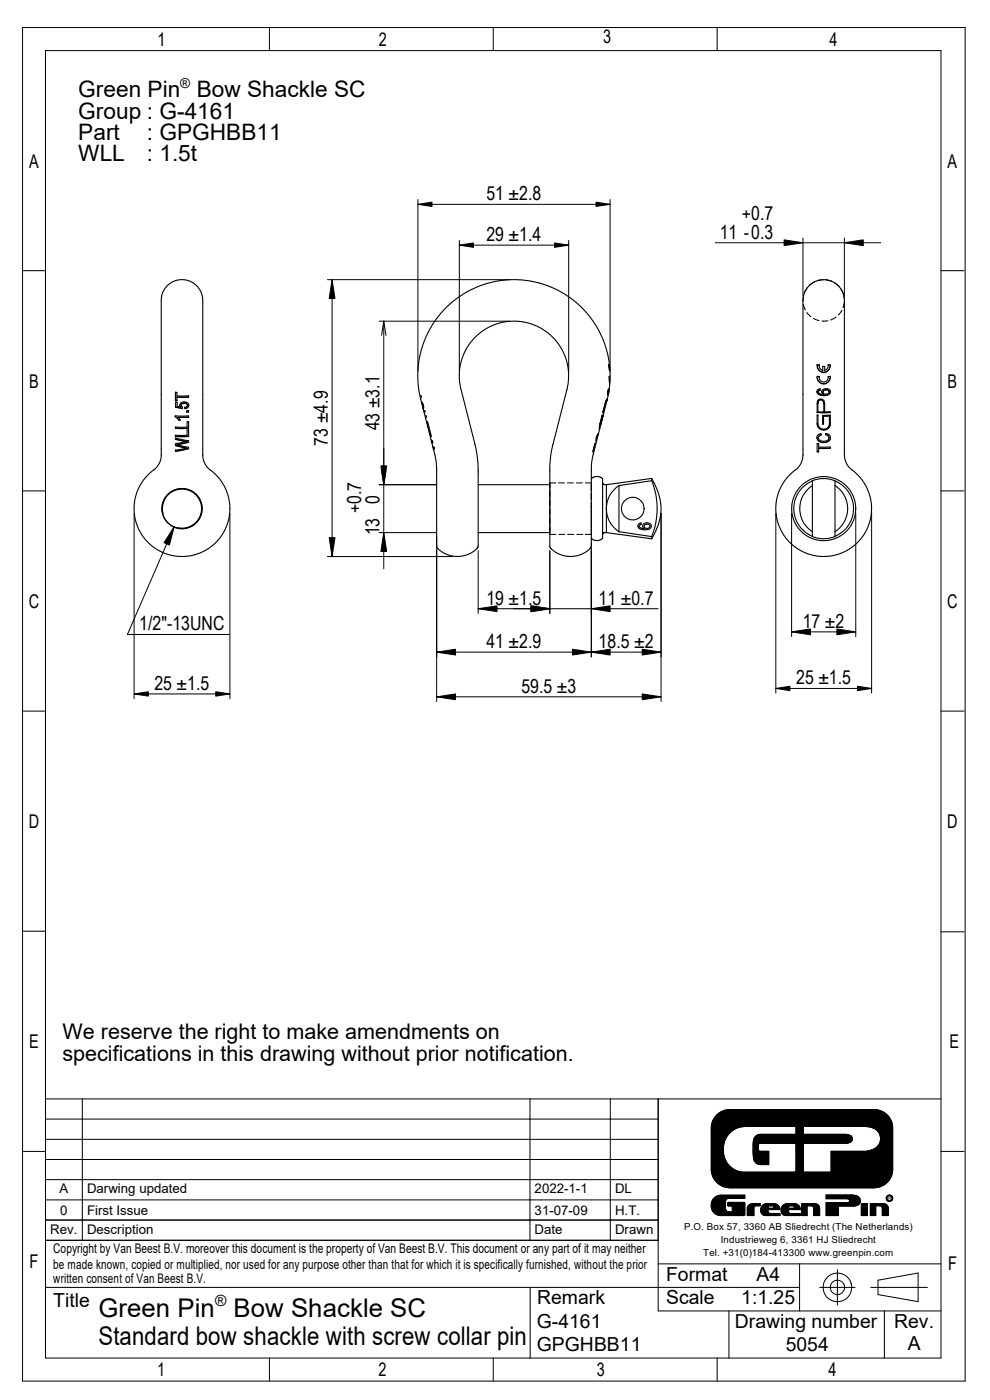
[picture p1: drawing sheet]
<svg xmlns="http://www.w3.org/2000/svg" width="210mm" height="297mm" viewBox="0 0 210 297" stroke-linecap="round" stroke-linejoin="round" font-family="sans-serif">
<g fill="none" stroke="#000" stroke-width=".21">
<path d="M4.8 5.8h199.9v287.2h-199.9zM9.7 10.7h189.9v277.4h-189.9zM57.1 5.8v4.9M104.6 5.8v4.9M152.1 5.8v4.9M4.8 57.4h4.9M69.4 59.3h38.6M70.4 59.3v58.8M88.6 43.3h40.8M88.6 42.3v36.4M97.4 52h23.2M97.4 51v27.7"/>
<path d="M120.6 51v27.7M129.4 42.3v36.4M151.7 51.5h35.1M170.3 50.5v12.2M172.8 59.8l-1.1 .7M174.6 59.3l-1.2 .3M175.2 59.4l1.2 .3M176.4 59.7h.1M177 60l1 .8M179.1 50.5v12.2M199.6 57.4h4.9M80.4 68.1h27.6"/>
<path d="M81.4 68.1v52.6M81.4 68.1l.5 3M81.4 68.1l-.5 3M170.4 64.6l.4 1.1M170.5 62.7l-.2 1.2M171.2 66.3l.8 .9M171.3 61l-.7 1.1M172.6 67.5l1.1 .5M175.6 68l-1.3 .1M177.3 67.2l-1.1 .7M178.4 61.3l.5 1.1 .2 1M178.6 65.8l-.8 1"/>
<path d="M179.1 64l-.3 1.2M4.8 104.1h4.9M28.4 108.9v39.3M34.6 109a4.2 4.2 0 0 1 3.7-5.2 4.2 4.2 0 0 1 4.5 4.5 4.2 4.2 0 0 1-5.3 3.6M37 111.7l-10 22.9h21.6M48.8 108.9v39.3M69.4 118.1h26.6M80.4 102.8h12M80.4 113h12M92.6 114v34.8M101.4 116.8v13.3M116.6 104v1.6"/>
<path d="M116.6 105.9v1.6M116.6 107.8v1.6M116.6 109.7v1.6M116.6 111.6v1.6M116.6 116.8v13.3M116.6 113.4h1.3M117.9 102.4h-1.3v1.3M118.4 102.4h1.3M118.5 113.4h1.3M120.4 102.4h1.2M120.4 113.4h1.3M122.3 102.4h1.2"/>
<path d="M122.3 113.4h1.3M124.2 102.4h1.2M124.2 113.4h1.2M125.4 102.7v1.4M125.4 104.6v1.4M125.4 106.5v6.8M125.4 115.2v24.2M140.2 108.9v39.9M164.6 108.9v38.1M167.9 108.9v26.1M181.5 108.9v26.1M184.9 108.9v38.1"/>
<path d="M199.6 104.1h4.9M92.6 138.3h47.6M101.4 129.1h38.2M167.9 134h13.6M4.8 150.9h4.9M28.4 147.2h20.4M92.6 147.8h47.6M164.6 146h20.3M199.6 150.9h4.9M4.8 197.5h4.9M199.6 197.7h4.9M9.7 233.1h189.9"/>
<path d="M9.7 237.4h129.9M17.5 233.1v30M112.4 233.1v30M129.5 233.1v30M139.6 233.1v45h60M152 236.5a4 4 0 0 1 2.8-1.1h30.6a3.9 3.9 0 0 1 4 3.9v8.7a3.9 3.9 0 0 1-4 4h-30.6a4 4 0 0 1-3.9-4v-8.7a3.9 3.9 0 0 1 1.1-2.8zM170.4 239h13.3a2.63 2.63 0 0 1 2.6 1.2 2.63 2.63 0 0 1-.1 2.9 4.2 4.2 0 0 1-3 1.1h-6.9v4.5h-5.9v-6.2h9.4a.92 .92 0 0 0 1-.9 .92 .92 0 0 0-1-.9l-9.4-.1zM4.8 244.3h4.9M9.7 241.7h129.9M9.7 246h129.9M9.7 250.3h129.9M9.7 254.6h129.9"/>
<path d="M9.7 258.8h129.9M151.5 254.2l.6-.5 .8-.1h5.1v.6h-3.5a.91 .91 0 0 0-.6 1.1v.5a1.1 1.1 0 0 0 .7 1.3h.7v-1.3h-.9l.1-.7 3.5 .1-.1 2.6-5 .1a2.16 2.16 0 0 1-1.9-1.4 2.16 2.16 0 0 1 .5-2.3zM154.6 240.6a4.6 4.6 0 0 1 3.5-1.6h10.7v1.6h-7.6a1.83 1.83 0 0 0-1.5 2.3l.1 2a1.74 1.74 0 0 0 1.5 2.2h1.8v-2.9h-2.1l-.1-.2v-1.2l.2-.2 7.7 .1v5.9l-10.9 .1a4.6 4.6 0 0 1-4.4-5.7 4.4 4.4 0 0 1 1.1-2.4zM158.8 255.7l.6-.3h1.8v.4h-.9l-.3 .2-.1 1.9h-1.4v-1.7zM161.7 255.7l.7-.3h1.8a1.23 1.23 0 0 1 1.2 1.2h-2.5v.5l.3 .3h2.2v.5h-3.1a1.23 1.23 0 0 1-1-.9 1.23 1.23 0 0 1 .4-1.3zM163 255.9l1-.1 .2 .5h-1.3zM166.1 255.7l.6-.3h1.9a1.23 1.23 0 0 1 1.2 1.2h-2.6l.1 .5 .2 .3h2.3v.5h-3.1a1.23 1.23 0 0 1-1-.9 1.23 1.23 0 0 1 .4-1.3zM167.3 255.9l1-.1 .2 .5h-1.3zM170.1 255.4h2.8a.98 .98 0 0 1 1 .9v1.6h-1.3l-.1-1.9-.4-.2h-.9v2.1h-1.1zM175.2 253.5l5.9 .1a1.15 1.15 0 0 1 1.3 .8 1.15 1.15 0 0 1-.8 1.4l-3.8 .1v2h-2.6v-2.8h4.4a.46 .46 0 0 0 .7-.4 .46 .46 0 0 0-.7-.4h-4.4zM182.7 256h1.3v1.9h-1.3zM182.7 255.4h1.3v.4h-1.3z"/>
<path d="M184.6 255.4h2.9a1.01 1.01 0 0 1 .9 .9v1.6h-1.2l-.2-1.9-.3-.2h-.9v2.1h-1.2zM199.6 244.3h4.9M9.7 263.1h129.9M9.7 273.1h159.9M112.5 273.1v15M139.6 268.1h60M154.6 278.1v10M169.6 268.1v10M173.9 273.1h7.5M177.6 269.4v7.5M184.7 273.1h12M186.2 271.6l8.6-1.5v6l-8.6-1.5z"/>
<path d="M187.6 278.1v10M57.1 288.1v4.9M104.6 288.1v4.9M152.1 288.1v4.9"/>
<circle cx="188.7" cy="254.2" r=".55"/>
<circle cx="188.7" cy="254.2" r=".68"/>
<circle cx="177.6" cy="273.1" r="3"/>
<circle cx="177.6" cy="273.1" r="1.52"/>
</g>
<g fill="#000" stroke="#000" stroke-width=".21">
<path d="M70.4 59.3l.7 4h-1.3zM88.6 43.3l3-.4v.9zM97.4 52l3-.5v1zM117.6 51.5l3 .5-3 .5zM126.4 42.9l3 .4-3 .5zM166.3 50.9l4 .6-4 .6zM179.1 51.5l4-.6v1.2zM37 111.7l-1.1 3.9-1.1-.5zM69.8 114.1h1.3l-.7 4zM81.4 113l.6 4h-1.2zM80.8 98.8h1.2l-.6 4zM80.9 99.8h1l-.5 3z"/>
<path d="M92.6 138.3l4-.6v1.3zM101.4 129.1l4-.6v1.3zM112.6 128.5l4 .6-4 .7zM125.4 129.1l4-.6v1.3zM121.4 137.7l4 .6-4 .7zM125.4 138.3l4-.6v1.3zM136.2 137.7l4 .6-4 .7zM167.9 134l4-.6v1.3zM177.5 133.4l4 .6-4 .7zM28.4 147.2l3.1-.5v1zM45.8 146.7l3 .5-3 .5zM92.6 147.8l4-.6v1.2z"/>
<path d="M136.2 147.2l4 .6-4 .6zM164.6 146l3-.4v.9zM181.9 145.6l3 .4-3 .5z"/>
<path d="M170.4 239h13.5l1.4 .3 .9 .8a2.56 2.56 0 0 1-1.9 4l-8 .1v4.5h-5.9v-6.2h9.2l.9-.2 .3-.6-.2-.7-1.1-.4h-9.1zM152.2 236.4a3.9 3.9 0 0 0-1.3 2.9v8.7a4 4 0 0 0 3.9 4h30.6a4 4 0 0 0 4-4v-8.7a4 4 0 0 0-4-3.9h-30.6a4 4 0 0 0-2.6 1zM154.6 240.5a4.8 4.8 0 0 1 3.5-1.5h10.7v1.6l-7.9 .1-.9 .6-.3 1.4 .2 3.2 .3 .7 .9 .5h2v-2.9h-2.1l-.1-.2 .1-1.4h7.7l.1 5.9-.1 .2h-10.8a4.5 4.5 0 0 1-4.4-4.5v-.6a4.5 4.5 0 0 1 1.1-3.1z" fill-rule="evenodd"/>
<path d="M151.4 254.3l.5-.5 .7-.2h5.4v.6h-3.6l-.4 .3-.1 .6v1.6l.2 .2 .5 .2h.7v-1.3h-.9v-.7h3.5v2.7l-5.1 .1-.8-.2-.7-.6-.4-1v-1z" fill-rule="evenodd"/>
<path d="M158.8 255.7l.7-.3h1.7v.4h-1l-.2 .2-.1 1.9h-1.4v-1.7z" fill-rule="evenodd"/>
<path d="M163 255.9l.1-.1h.9l.2 .5h-1.3zM161.9 255.6l-.5 .7v.7l.2 .5 .3 .3 3.5 .1v-.5h-2.1l-.4-.3v-.5h2.5l-.2-.7-.4-.4-.5-.1h-1.8z" fill-rule="evenodd"/>
<path d="M167.3 255.9l1-.1 .2 .5h-1.3zM166.2 255.6l-.4 .5-.1 .9 .2 .5 .3 .3 3.6 .1v-.5h-2.2l-.4-.4v-.4h2.6l-.1-.4-.4-.6-.7-.2h-1.7z" fill-rule="evenodd"/>
<path d="M170.1 255.4l3.2 .1 .5 .6 .1 1.8h-1.3v-1.6l-.4-.5h-1v2.1h-1.1z" fill-rule="evenodd"/>
<path d="M175.2 253.5l6.1 .1 1 .4 .2 .9-.3 .6-.7 .3-3.7 .1v2h-2.6v-2.8h4.6l.5-.3-.1-.3-.5-.2h-4.5z" fill-rule="evenodd"/>
<path d="M182.7 255.4h1.3v.4h-1.3z" fill-rule="evenodd"/>
<path d="M182.7 256h1.3v1.9h-1.3z" fill-rule="evenodd"/>
<path d="M184.6 255.4h3.3l.5 .6v1.9h-1.2v-1.6l-.4-.5h-1v2.1h-1.2z" fill-rule="evenodd"/>
<path d="M188.1 254.2a.55 .55 0 0 1 1.1 0 .55 .55 0 0 1-1.1 0zM188 254.2a.7 .7 0 0 0 1.4 0 .7 .7 0 0 0-1.4 0z" fill-rule="evenodd"/>
</g>
<g fill="none" stroke="#000" stroke-width=".23">
<path d="M129.3 78.5l.1 .1M129.3 77.7l-.8-3.9-.6-1.9-1-2-2.3-3.3-1.5-1.7-1.5-1.3-1.5-1-2.1-1.2-3.8-1.4-2.2-.5-2.3-.2-3.7 .2-4.1 1.1-3.6 1.8-2 1.4-1.5 1.3-1.2 1.3-1.7 2.2-1.1 2-.8 1.8-.7 2.1-.4 1.7-.2 2-.1 2.3 .5 3.5h.2l.1 .2-.2 .1M129.3 77.7l.1 .9M129.3 77.7h.1M129.4 78.6l-.2-1.2h-.1l.3 1.6v2M173.3 77.5a1.39 1.39 0 0 0 1.4 1.5 1.39 1.39 0 0 0 1.4-1.5M173.3 80a1.39 1.39 0 0 0 1.4 1.4 1.39 1.39 0 0 0 1.4-1.4M173.7 77.5h.1M173.7 80h.1M173.8 77.4a.79 .79 0 0 0 .7 1.1v-.8h.4v.9a1.07 1.07 0 0 0 .8-1.2M173.8 77.4h-.5a1.41 1.41 0 0 0 1.4 1.6 1.41 1.41 0 0 0 1.4-1.6h-.4M173.8 79.9l-.5-.1a1.4 1.4 0 0 0 1.4 1.7 1.4 1.4 0 0 0 1.4-1.7l-.4 .1"/>
<path d="M173.8 79.9a.98 .98 0 0 0 .9 1.2 .98 .98 0 0 0 1-1.2M173.8 77.4v.1M173.8 79.9v.1M175.7 77.4v.1M175.7 79.9v.1M34.2 96.5v-33.4l.4-1.2 .9-1.3 1.3-.9 1.4-.4 1.7 .2 1.5 .8 1.1 1.3 .5 1.5v33.4M34.2 96.5a5.1 5.1 0 0 1-2.4 3.8l-1.5 1.7-1.2 2.3-.6 2.7v2.3l.7 2.5 1.4 2.4 2.1 2 1.8 1 2.8 .8h2.4l2.7-.7 1.9-1 1.8-1.5 1.4-2.1 1-2.3 .3-2.5M34.2 96.5h.1M37.2 88.4v-.2h2.8v.3M37.2 88.4l.7 .7M37.2 88.4l.7 .6M37.2 83.2h.3v.8h2.5v.2l-2.5 .1v.7h-.3z"/>
<path d="M37.2 92.6h2.8M37.2 92.6v-.3l2.5 .1v-1.2h.3v1.4M37.2 90.6h2.5v-1.1h.3v1.4h-2.8zM37.2 93.2v-.3l2.8 .6v.3M37.2 93.2l2.4 .5M37.2 85h.3M37.2 90.8h2.8M37.2 94.5l1.9 .4M37.3 86.4l1.4 .3M37.3 86.4l1.4 .2M37.5 94.4l2.5 .5v.3M37.5 94.3v.1"/>
<path d="M37.8 88.6l.4 .5h-.3M37.9 89v.1M37.9 89h.3M38.2 85.9l.1 .4M38.3 86.3a.7 .7 0 0 1 0-.8 .7 .7 0 0 1 .8-.2 .84 .84 0 0 1 .9 .6l-.3 .7-.5 .1M38.3 86.3l-.7-.1v-.9h-.3v1.1M38.4 86l.3 .4M38.7 86.6v.1M38.7 86.4v.3M38.7 86.4v.2M39.1 85.5l.4 .1 .3 .4M39.1 85.5l-.5 .2-.2 .3"/>
<path d="M39.1 85.5a.53 .53 0 0 0-.7 .5M39.1 85.5h.4l.3 .4M39.1 85.5h.1M39.1 94.9l.5 .2M39.1 95l.5 .1M39.1 94.9v.1M39.2 86.4v.2M39.2 86.6v.1M39.6 87.4h.4M39.6 87.1h.4v.3h-.4zM39.6 95.1l-2.4 .4v.3l2.8-.6M39.6 93.7l-2.4 .4v.4l1.9 .5"/>
<path d="M39.8 86l-.2 .2-.4 .2v.3M39.8 85.9v.1M40 88.5l-2.2 .1M40 93.8l-2.5 .6M40 84.2l-2.5 .1M40 93.8l-2.5 .5M40 95.2l-2.8 .5M40 85.9a.79 .79 0 0 1-.8 .7M43 96.5h.1M43 96.5a5.2 5.2 0 0 0 2.4 3.9l1.4 1.5 1.1 2 .6 1.7 .3 2.3M89.2 84.3l.2 1M89.5 85.6l-.1-.3 .4 .6"/>
<path d="M89.5 85.5l.2 .5M89.5 85.5l.2 1.2M89.6 85.5h-.1M89.7 86v.4M89.7 86.7l.5 1.6 .2-.1 .1 .3-.3 .1 .6 2.1 .1-.1M89.7 86.7h.1M89.8 85.9v.8l-.1-.3M89.8 86h-.1M89.9 86.4h-.2M90 87.1h.1l.1 .3zM90.4 88.4v.1M90.9 90.6l-.2-1.1 .4 1.4h-.3l.4 1.5h.1"/>
<path d="M91 90.6h-.1M91.3 92.4l-.3-1.2h.1l.4 1.4-.2 .1 .1 .6 .3 .2 .1 .3-.1 .4M91.4 92.3l-.1 .1M91.5 93.5l.1 .4M91.5 93.4l.2 .3M91.6 93.9l.1 .1M91.7 94.2l.5 1-.2 .3 .5 2.2 .1 1.6v16.1a1.97 1.97 0 0 0 1.4 1.8l1.8 .7 2 .1 2-.6 1.4-1M91.7 93.7l-.1 .2M91.8 93.6l-.1 .1M91.8 94.9l.1 .4M91.9 94.7v.3M91.9 95l.1 .1"/>
<path d="M92 95.1v.3M92.1 95h-.2M92.1 95.1h-.1M125.9 95.1h.1M126 94.8h.1M126 95.1l.2 .1-.5 1.9-.3 1.9v16.9l-.2 .5M126.1 94.8l.1-.7-.5 1.7 .3-.7M126.4 93.6h.1M126.5 92.8v1.1l-.3 1-.1-.1M126.5 92.8h.1M126.6 92.8l-.1 .8M126.7 92.2l.2 .1"/>
<path d="M126.9 92.3l-.3 .5M126.9 92.3v-.3l-.4 .8M127.1 91l.1 .1M127.2 91.1l.5-3-1.2 5.5M127.5 90h.1M127.9 88.3l-.7 2.8M127.9 88.3h.1M127.9 87.4h.1M127.9 88.1h.1M127.9 88.1l-.4 1.9M128.6 84.8h.1M128.7 84.9l-.6 2.5h-.1z"/>
<path d="M128.7 85.2l.1-.6-.3 .5-.7 2.4 .3 .1-.2 .5M128.9 83.5h.1M128.9 83.1h.1M128.9 83.6l.1 .1M129 82.8l.1 .1M129 83.5v.2M129 83.1v.4M129 82.7l.1 .1M129.1 82.9l-.1 .2M129.1 82.8l.1-.3-.3 .6 .1 .8-.3 1.1M129.1 82.8v.1M129.2 82.9l-.1 .6z"/>
<path d="M129.3 81h.1M129.3 81.5l-.3 2.2M129.4 81l-.2-1.2 .1 1.6M168.7 99.7l-1.8 1.7-1.4 2.2-.7 2.3-.2 2.6 .4 2.3 .6 1.5 .7 1.3 1.6 1.8 2 1.4 2.3 1 2.5 .3 2.4-.3 2.4-.9 1.9-1.4 1.8-2 .7-1.3 .6-1.4 .4-2.9M170.3 96.5v-33.2l.6-1.7 .9-1.2 1.1-.7 1.4-.3 1.7 .1 1.5 .8 1 1.3 .6 1.7v33.2M170.3 96.5a4 4 0 0 1-1.6 3.2M170.3 96.5h.1M173.3 83.1a1.18 1.18 0 0 0 1.5 .8M173.3 83v.2a1.16 1.16 0 0 0 1.5 .6M173.3 92.8a1.17 1.17 0 0 0 1.4 1M173.3 87.5l.1-2.4a.82 .82 0 0 1 1-.4 .82 .82 0 0 1 .5 1v1.7h1.2v.1M173.3 88.1h.2v1.8a1.22 1.22 0 0 0 1.2 1.2 1.22 1.22 0 0 0 1.2-1.2v-1.7h-1.2v1.8h-.2v-1.9h1.6v1.8a1.4 1.4 0 0 1-1.4 1.3 1.4 1.4 0 0 1-1.4-1.3z"/>
<path d="M173.3 87.5h2.8M173.3 89.9a1.4 1.4 0 0 0 1.4 1.2 1.4 1.4 0 0 0 1.4-1.2M173.3 95.8h.4M173.5 85.6l.1-.4a.58 .58 0 0 1 .6-.4 .58 .58 0 0 1 .5 .5l.1 .4M173.6 83.1l.3 .4 .8 .2M173.6 83.1h.1M173.6 92.8l.2-.4 .4-.1-.1-.3a.95 .95 0 0 0-.8 1 .95 .95 0 0 0 1 .9h.4M173.6 92.8a1.19 1.19 0 0 0 1.1 .8 1.19 1.19 0 0 0 1.1-.7M173.7 82.9l-.1 .2M173.7 82.9l.3-.1v-.3a.62 .62 0 0 0-.7 .6M173.7 82.8l-.1 .3M173.7 82.8v.1"/>
<path d="M173.8 84.9a.7 .7 0 0 1 1 .7v1.8h-1.3v-1.9zM174 82.7l-.3 .1M174.2 92.2l-.4 .2-.2 .4M174.3 83l.4 .7M174.5 89.9h.2M174.7 83.7l-.4-.6a.97 .97 0 0 1 .9-.7 .97 .97 0 0 1 .9 .7 1.07 1.07 0 0 1-1.3 .8M174.7 93.8v.1M174.8 83.8v.1M175.1 92.2a.72 .72 0 0 1 .7 .7M175.2 82.7l-.5 .2-.1 .3M175.2 82.7l.5 .2 .2 .2M175.2 82.7h.4l.3 .4"/>
<path d="M175.2 82.7l-.5 .1-.1 .4M175.2 82.7h.1M175.9 83.1a.66 .66 0 0 1-.6 .5 .66 .66 0 0 1-.7-.4M175.9 83.1h.1M175.9 88.3h-1.2M176.1 95.1h-2.4M176.1 95.1v-.3h-2.4v-.7h-.4v1.7M176.1 95.1h-2.4v.8l-.4-.1M176.1 83.1a.77 .77 0 0 1-.7 .7h-.6M176.1 92.8a1.2 1.2 0 0 1-1.4 1.1M176.1 92.8a.89 .89 0 0 0-.9-.9l-.1 .3 .6 .3 .1 .4M176.1 92.8v.2a1.24 1.24 0 0 1-1.4 .8"/>
<path d="M179.1 96.5h.1M179.1 96.5a4.6 4.6 0 0 0 2.3 3.7l1.6 1.7 1.1 2 .5 1.7 .3 2.3M101.4 102.8h15.2M101.4 113h15.2M116.9 116.4l-.3-.4v-16.4l.2-2.4 .4-2.7 3.2-12.4 .2-1.8-.1-2.4-.5-2-1-2.1-1.4-1.9-1.4-1.3-1.6-1-1.8-.9-2.2-.5-2.1-.1-1.9 .3-1.8 .5-1.7 .9-1.9 1.3-1.3 1.5-1.1 1.5-.8 1.8-.4 2-.2 2.4 .2 1.6 3.2 12.4 .5 3.5 .1 18.1-.2 .5M125.2 116.4l-1.7 1.1-2.1 .5-2.3-.2-1.2-.6-1-.8M125.4 101.5l.7-.3 .7-.1 1 .5v12.6l-1.1 .5-.8-.1-.5-.4M127.8 102.4l.2 .4h.6M128.6 113h-.6l-.2 .4M128.6 102.8v5.1M128.6 107.9v5.1M128.6 107.9a5.8 5.8 0 0 0 2.7 4.9"/>
<path d="M128.6 113l9.6 1.3M131.3 103a5.7 5.7 0 0 0-2.7 4.9M131.3 112.8l6.9 1M131.3 103v9.8M135.6 111.1l.4-.2v.3l-.4 .3v.3a1.02 1.02 0 0 0 1.1 .3 .67 .67 0 0 1-.3-.8 .67 .67 0 0 1 .8-.4 .71 .71 0 0 1 .9 .5 .71 .71 0 0 1-.4 .9l-1.4 .1-.6-.2a.63 .63 0 0 1-.1-1.1zM136.8 111.3a.56 .56 0 0 1 .7-.1 .56 .56 0 0 1 .2 .8 .56 .56 0 0 1-.8 .1 .56 .56 0 0 1-.1-.8zM138.2 101.5a11.4 11.4 0 0 1 .1 12.8M138.2 101.5v.5M138.2 102l-6.9 1M138.2 113.8v.5M138.2 102a15.6 15.6 0 0 1 0 11.8M138.2 101.5l-9.6 1.3"/>
<path d="M172.3 102a6.4 6.4 0 0 1 4.8 0v11.8a6.4 6.4 0 0 1-4.8 0zM172.3 103a5.8 5.8 0 0 0 0 9.8M172.3 102l-1.5 .9-1.2 1.3-.9 1.6-.3 1.8 .1 1.6 .7 1.9 1.4 1.6 1.7 1M177.1 103a5.8 5.8 0 0 1 0 9.8M177.1 102l1.5 .9 1.2 1.2 .9 1.7 .4 1.9-.2 1.6-.7 1.8-1.4 1.6-1.7 1.1"/>
<circle cx="38.6" cy="107.9" r="4.2"/>
<circle cx="38.6" cy="107.9" r="4.3"/>
<circle cx="134.2" cy="107.9" r="2.4"/>
<circle cx="174.7" cy="107.9" r="6.8"/>
</g>
<g font-size="5.5">
<text x="20.9" y="279.3">Green Pin</text>
<text x="49.5" y="279.3">Bow Shackle SC</text>
<text x="20.9" y="285.4">Standard bow shackle with screw collar pin</text>
</g>
<g font-size="4.8">
<text x="16.6" y="20.7">Green Pin</text>
<text x="41.7" y="20.7">Bow Shackle SC</text>
<text x="16.6" y="25.2">Group : G-4161</text>
<text x="16.6" y="29.7">Part</text>
<text x="31.2" y="29.7">: GPGHBB11</text>
<text x="16.6" y="34.2">WLL</text>
<text x="31.2" y="34.2">: 1.5t</text>
</g>
<g font-size="4.6">
<text x="13.2" y="220.5">We reserve the right to make amendments on</text>
<text x="13.2" y="225">specifications in this drawing without prior notification.</text>
</g>
<g font-size="4.1">
<text x="103.2" y="42.5">51 ±2.8</text>
<text x="157.4" y="46.8">+0.7</text>
<text x="103.2" y="51.1">29 ±1.4</text>
<text x="152.7" y="50.6">11 -0.3</text>
<text x="69.5" y="94.5" transform="rotate(-90 69.5 94.5)">73 ±4.9</text>
<text x="80.5" y="91.3" transform="rotate(-90 80.5 91.3)">43 ±3.1</text>
<text x="80.5" y="106.9" transform="rotate(-90 80.5 106.9)">0</text>
<text x="76.6" y="108.9" transform="rotate(-90 76.6 108.9)">+0.7</text>
<text x="80.5" y="113.6" transform="rotate(-90 80.5 113.6)">13</text>
<text x="103.2" y="128.3">19 ±1.5</text>
<text x="127" y="128.3">11 ±0.7</text>
<text x="29.6" y="133.7">1/2&quot;-13UNC</text>
<text x="103.2" y="137.5">41 ±2.9</text>
<text x="127" y="137.5">18.5 ±2</text>
<text x="170.3" y="133.2">17 ±2</text>
<text x="32.8" y="146.3">25 ±1.5</text>
<text x="110.6" y="147">59.5 ±3</text>
<text x="168.9" y="145.2">25 ±1.5</text>
<text x="141.3" y="271.8">Format</text>
<text x="160.4" y="271.8">A4</text>
<text x="11.3" y="277.3">Title</text>
<text x="113.9" y="281.7">G-4161</text>
<text x="113.9" y="276.7">Remark</text>
<text x="141.3" y="276.7">Scale</text>
<text x="155.9" y="281.7">Drawing number</text>
<text x="157.2" y="276.7">1:1.25</text>
<text x="189.7" y="281.7">Rev.</text>
<text x="113.9" y="286.6">GPGHBB11</text>
<text x="166.7" y="286.6">5054</text>
<text x="192.6" y="286.5">A</text>
</g>
<g font-size="4">
<text x="33.4" y="9.7">1</text>
<text x="80.4" y="9.7">2</text>
<text x="127.9" y="9.2">3</text>
<text x="176" y="9.7">4</text>
<text x="6.2" y="35.5">A</text>
<text x="201" y="35.5">A</text>
<text x="6.2" y="82.2">B</text>
<text x="201" y="82.2">B</text>
<text x="6.1" y="128.9">C</text>
<text x="200.9" y="128.9">C</text>
<text x="6.1" y="175.6">D</text>
<text x="200.9" y="175.6">D</text>
<text x="6.2" y="222.4">E</text>
<text x="201.4" y="222.3">E</text>
<text x="6.3" y="269.1">F</text>
<text x="201.1" y="269.5">F</text>
<text x="33.3" y="291.9">1</text>
<text x="80.3" y="291.9">2</text>
<text x="126.6" y="291.9">3</text>
<text x="175.8" y="291.9">4</text>
</g>
<text font-size="3.3" x="45.6" y="277">®</text>
<text font-size="2.9" x="38.2" y="18.7">®</text>
<g font-size="2.8">
<text x="12.6" y="253.2">A</text>
<text x="12.8" y="257.7">0</text>
<text x="18.5" y="253.2">Darwing updated</text>
<text x="18.5" y="257.7">First Issue</text>
<text x="113.4" y="253.2">2022-1-1</text>
<text x="113.4" y="257.7">31-07-09</text>
<text x="130.5" y="253.2">DL</text>
<text x="130.5" y="257.7">H.T.</text>
<text x="10.7" y="261.7">Rev.</text>
<text x="18.5" y="261.7">Description</text>
<text x="113.4" y="261.7">Date</text>
<text x="130.5" y="261.7">Drawn</text>
<text x="11.3" y="269.1">be made known, copied or multiplied, nor used for any purpose other than that for which it is specifically furnished, without the prior</text>
<text x="11.3" y="265.9">Copyright by Van Beest B.V. moreover this document is the property of Van Beest B.V. This document or any part of it may neither</text>
<text x="11.3" y="272.3">written consent of Van Beest B.V.</text>
</g>
<g font-size="2">
<text x="145.1" y="260.9">P.O. Box 57, 3360 AB Sliedrecht (The Netherlands)</text>
<text x="152.9" y="263.7">Industrieweg 6, 3361 HJ Sliedrecht</text>
<text x="149.2" y="266.4">Tel. +31(0)184-413300 www.greenpin.com</text>
</g>
<text font-size="1" x="188.4" y="254.5">R</text>
</svg>
